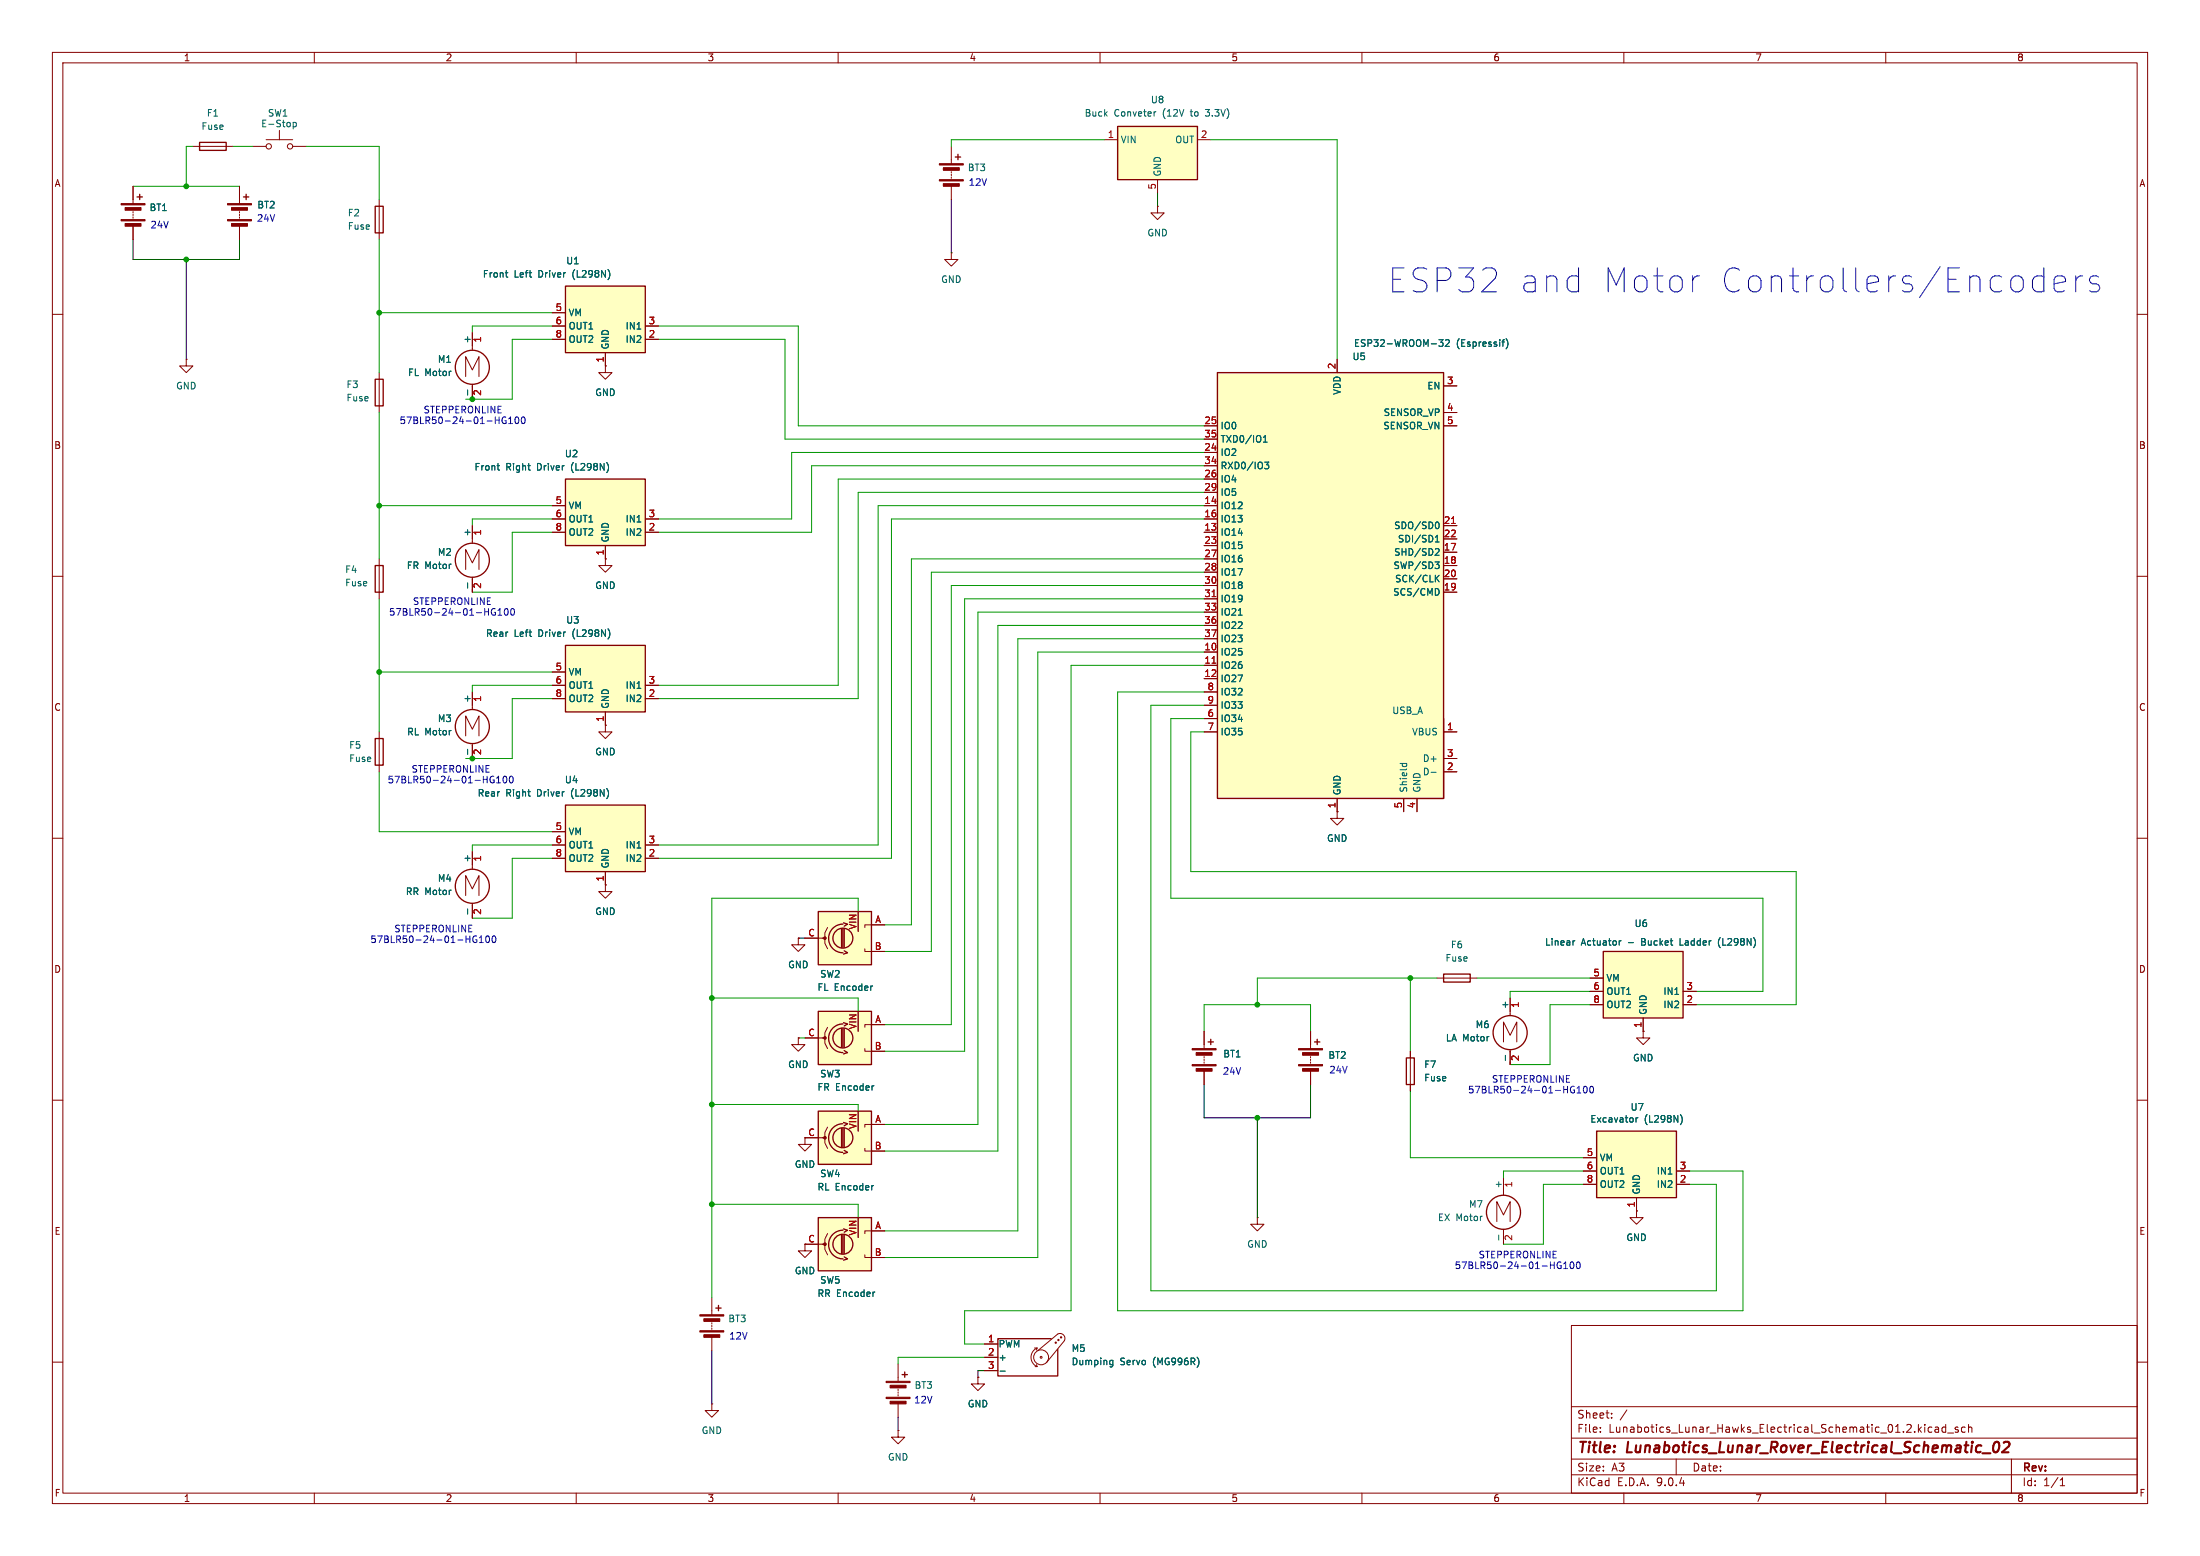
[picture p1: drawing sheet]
<svg xmlns="http://www.w3.org/2000/svg" width="420mm" height="297mm" viewBox="0 0 420 297" stroke-linecap="round" stroke-linejoin="round" font-family="sans-serif">
<g fill="none" stroke="#840000" stroke-width=".19">
<path d="M10 10h400v277h-400zM12 12h396v273h-396zM60 10v2M110 10v2M160 10v2M210 10v2M260 10v2M310 10v2M360 10v2M72.4 38.1v7.6M10 60h2M408 60h2"/>
<path d="M10 110h2M408 110h2M115.6 138.4v1.3h1.2l-1.2 1.3-1.3-1.3h1.3M115.6 138.4h.1M10 160h2M408 160h2M10 210h2M408 210h2M300 253h108v32h-108zM10 260h2M300 278.5h108M300 274.5h108"/>
<path d="M300 268.5h108M305.5 273.2v.2M305.5 272.5v.1M307.7 270.5v.2M307.7 269.8v.1M310.6 269.1l-1.3 1.9M320 278.5v3M367.4 271.9v.1M367.4 272.4v1M368.8 272.5l-.4-.1-.3 .3 .1 .6h.6M369.4 272.5h.6l.1 .9M370.1 272.7l-.5 .1a.29 .29 0 0 0-.2 .3 .29 .29 0 0 0 .2 .3l.5-.1"/>
<path d="M371.4 272.5l-.4-.1-.3 .3 .2 .6h.5M371.4 271.9v1.5M371.8 273.5h1.1M373.8 272.5l-.4-.1-.2 .2 .1 .2 .5 .2v.3h-.6M375.2 272.5l-.5-.1-.3 .3 .2 .6h.6M375.8 272.5l.2-.1 .4 .1v.9M375.8 271.9v1.5M384 278.5v6.5M408 260h2M60 285v2M110 285v2M160 285v2"/>
<path d="M210 285v2M260 285v2M300 281.5h108M310 285v2M360 285v2M393.3 283.6h.9M393.3 282.5l.4-.4v1.5"/>
</g>
<path d="M378.5 277.4h1.5M380.8 275.4a.46 .46 0 0 1 .5-.2 .46 .46 0 0 1 .3 .4 1.15 1.15 0 0 1-.7 1.6l-.2-.1a1.54 1.54 0 0 1 .1-1.7zM382.5 275.4l.3-.2h.5l.3 .2v.4l-.1 .3-1.3 1.1h1.2" fill="none" stroke="#840000" stroke-width=".4"/>
<path d="M71.6 39.4h1.6v5.1h-1.6z" fill="none" stroke="#840000" stroke-width=".25"/>
<path d="M304.8 215.9h15.2v12.7h-15.2z" fill="#ffffc2"/>
<path d="M275.6 185.9h5.1v1.6h-5.1zM304.8 215.9h15.2v12.7h-15.2zM200.7 255.5h-10.2v7.1h11.4v-5" fill="none" stroke="#840000" stroke-width=".25"/>
<g fill="none" stroke="#840000" stroke-width=".19">
<path d="M274.3 186.7h7.6M302.3 223.5h2.5M302.3 226.1h2.5M302.3 221h2.5M312.4 228.6v2.5M320 223.5h2.6M320 226.1h2.6M188 256.5h2.5M188 259.1h2.5M197.5 257.3h.5M198 257.3a1.94 1.94 0 0 0-1.2 1.8 1.94 1.94 0 0 0 1.2 1.8M198 257.3l-.1 .4"/>
<path d="M198.1 257.8l3.8-3.2a.94 .94 0 0 1 1.1 .2 .94 .94 0 0 1 .2 1.1l-3.4 4.2M188 261.6h2.5M197.6 260.9h.4M197.9 260.5l.1 .4"/>
<circle cx="198.8" cy="259.1" r=".18"/>
<circle cx="198.8" cy="259.1" r="1.42"/>
<circle cx="201.5" cy="256.3" r=".13"/>
<circle cx="202.1" cy="255.8" r=".13"/>
<circle cx="202.6" cy="255.3" r=".13"/>
</g>
<path d="M312.3 213.3v.9M312.7 213.3l-.4 .3M320.8 212.7a1.46 1.46 0 0 1 0 2M212 259.7h.4M212.4 259.6v1.1l-.1 .2h-.3M190.9 261.7h1M212 260.4h.4" fill="none" stroke="#006464" stroke-width=".19"/>
<path d="M306.1 181.6h15.2v12.7h-15.2z" fill="#ffffc2"/>
<g fill="none" stroke="#840000" stroke-width=".25">
<path d="M306.1 181.6h15.2v12.7h-15.2zM268.5 201.9h1.5v5.1h-1.5zM136.7 249.7h1M137.2 249.2v1"/>
<circle cx="90.2" cy="70.1" r="3.3"/>
</g>
<g fill="none" stroke="#840000" stroke-width=".19">
<path d="M88.9 71.9v-3.8l1.3 2.5 1.2-2.5v3.8M90.2 63.5v3.4M90.2 73.4v2.8M303.5 189.2h2.6M303.5 191.8h2.6M303.5 186.7h2.6M313.7 194.3v2.6M321.3 189.2h2.5M321.3 191.8h2.5M269.2 200.7v7.6M240 232.4v1.3h1.3l-1.3 1.2-1.2-1.2h1.2M240 232.4h.1"/>
<path d="M135.9 247.6v3.4M135.9 252.5v.2M135.9 253v.2M135.9 253.5v.2M135.9 255.3v2.5"/>
</g>
<path d="M89.3 74.4v1M300.6 179.6l-.3 .1M309.1 179.6v.8M309.5 179.6l-.4 .2M328.2 179.3l-.2 .5 .2 .7" fill="none" stroke="#006464" stroke-width=".19"/>
<g fill="#840000" stroke="#840000" stroke-width=".19">
<path d="M133.6 251h4.6v.2h-4.6z"/>
<path d="M133.6 254h4.6v.3h-4.6z"/>
<path d="M134.4 251.7h3v.5h-3z"/>
<path d="M134.4 254.8h3v.5h-3z"/>
</g>
<path d="M265.4 137.2h10.2v15.2h-10.2z" fill="#ffffc2"/>
<path d="M265.4 137.2h10.2v15.2h-10.2zM268 142.6h.6l.6 1.3h1.3M268.6 142.6h2.5M269.9 141.4h-.7l-1.2 1.2h-.7" fill="none" stroke="#840000" stroke-width=".25"/>
<g fill="#840000" stroke="#840000" stroke-width=".25">
<path d="M270 143.5h.8v.8h-.8z"/>
<path d="M271.1 142l1.3 .6-1.3 .7z"/>
<circle cx="266.7" cy="142.6" r=".63"/>
<circle cx="269.9" cy="141.4" r=".38"/>
</g>
<path d="M266.2 139.4h2.8v.6h-2.8z" fill="#840000" stroke="#840000" stroke-width=".19"/>
<path d="M265.9 138.9h3.3v1.3h-3.3zM274.8 139.6h.8v.2h-.8zM275.6 139.7h2.5M255.3 154.9v1.3h1.2l-1.2 1.3-1.3-1.3h1.3M255.3 154.9h.1M268 152.4v2.5M270.4 151.6h.2v.8h-.2zM270.5 152.4v2.5M274.8 144.7h.8v.2h-.8zM274.8 147.2h.8v.2h-.8zM275.6 144.8h2.5M275.6 147.3h2.5" fill="none" stroke="#840000" stroke-width=".19"/>
<path d="M267.3 145.7h1.2M267.8 145.7l-.1 .4M268.5 145.7v.4M273.2 147.4h1" fill="none" stroke="#006464" stroke-width=".19"/>
<path d="M232.4 71.1h43.2v81.3h-43.2z" fill="#ffffc2"/>
<g fill="none" stroke="#840000" stroke-width=".25">
<path d="M26.2 37.6h1M26.7 37.1v1M232.4 71.1h43.2v81.3h-43.2z"/>
<circle cx="287" cy="231.4" r="3.3"/>
</g>
<g fill="none" stroke="#840000" stroke-width=".19">
<path d="M25.4 35.6v3.3M25.4 40.4v.2M25.4 40.9v.2M25.4 41.4v.3M25.4 43.2v2.5M255.3 68.6v2.5M275.6 73.7h2.5M275.6 78.7h2.5M229.9 81.3h2.5M229.9 83.8h2.5M229.9 86.4h2.5M229.9 88.9h2.5"/>
<path d="M229.9 91.4h2.5M229.9 94h2.5M229.9 96.5h2.5M229.9 99.1h2.5M275.6 81.3h2.5M229.9 101.6h2.5M229.9 104.1h2.5M229.9 106.7h2.5M229.9 109.2h2.5M229.9 111.8h2.5M229.9 114.3h2.5M229.9 116.8h2.5"/>
<path d="M229.9 119.4h2.5M275.6 100.3h2.5M275.6 102.9h2.5M275.6 105.4h2.5M275.6 108h2.5M275.6 110.5h2.5M275.6 113h2.5M229.9 121.9h2.5M229.9 124.5h2.5M229.9 127h2.5M229.9 129.5h2.5M229.9 132.1h2.5"/>
<path d="M229.9 134.6h2.5M229.9 137.2h2.5M229.9 139.7h2.5M255.3 152.4v2.5M285.7 233.2v-3.8l1.3 2.5 1.3-2.5v3.8M287 224.8v3.3M287 234.6v2.9"/>
</g>
<g fill="none" stroke="#006464" stroke-width=".19">
<path d="M274.7 64.8h.8l-.4 .5 .3 .1v.6l-.2 .1-.5-.1M276 65l.4-.2 .3 .4-.8 .9h.8M286.7 65.3h.5M287.2 64.8l-.3 .2M287.5 64.7a1.46 1.46 0 0 1 0 1.9M241.2 84.4h.7M241.2 83.5l.3-.4v1.3M241.4 88.2h.8l-.4 .5 .4 .1v.6l-.2 .1-.5-.1M274.3 99.6a.68 .68 0 0 1 .5 .7 .68 .68 0 0 1-.5 .6M236.4 117.4h.7M274 107.3h.7l-.4 .4 .4 .2v.4l-.2 .2h-.4M274 103.4h.7"/>
<path d="M274 102.5l.4-.3v1.2M274.2 104.7l.4 .1 .1 .3-.7 .9h.7M274.2 110.3l.5 .8M274.5 112.4l.2 .5-.2 .6M274.7 109.8l-.7 .7M286.1 235.7v1"/>
</g>
<path d="M277.1 99.9h.7M231.4 113.9h.7M231.4 126.6h.7" fill="none" stroke="#a90000" stroke-width=".19"/>
<g fill="#840000" stroke="#840000" stroke-width=".19">
<path d="M23.1 38.9h4.6v.2h-4.6z"/>
<path d="M23.1 41.9h4.6v.3h-4.6z"/>
<path d="M23.9 39.6h3v.5h-3z"/>
<path d="M23.9 42.7h3v.5h-3z"/>
</g>
<path d="M107.9 91.4h15.3v12.7h-15.3z" fill="#ffffc2"/>
<g fill="none" stroke="#840000" stroke-width=".25">
<path d="M38.1 27.2h5.1v1.5h-5.1zM46.5 37.6h1M47 37.1v1M71.6 72.4h1.6v5.1h-1.6zM107.9 91.4h15.3v12.7h-15.3zM71.6 108h1.6v5h-1.6z"/>
<circle cx="90.2" cy="106.9" r="3.3"/>
<circle cx="90.2" cy="169.2" r="3.3"/>
<circle cx="288.3" cy="197.1" r="3.3"/>
</g>
<g fill="none" stroke="#840000" stroke-width=".19">
<path d="M36.8 27.9h7.6M45.7 35.6v3.3M48.3 27.9h2.5M50.8 26.7h5.1M53.3 24.9v1.8M55.9 27.9h2.5M45.7 40.4v.2M45.7 40.9v.2M45.7 41.4v.3M45.7 43.2v2.5M35.6 68.6v1.3h1.2l-1.2 1.2-1.3-1.2h1.3M35.6 68.6h.1"/>
<path d="M72.4 71.1v7.6M115.6 69.9v1.2h1.2l-1.2 1.3-1.3-1.3h1.3M115.6 69.9h.1M105.4 99.1h2.5M105.4 96.5h2.5M123.2 99.1h2.5M72.4 106.7v7.6M88.9 108.7v-3.8l1.3 2.5 1.2-2.5v3.8M90.2 100.3v3.4M90.2 110.2v2.8M105.4 101.6h2.5M115.6 104.1v2.6"/>
<path d="M123.2 101.6h2.5M88.9 170.9v-3.8l1.3 2.6 1.2-2.6v3.8M90.2 162.6v3.3M90.2 172.4v2.9M287 198.9v-3.8l1.3 2.5 1.3-2.5v3.8M288.3 190.5v3.4M313.7 196.9v1.2h1.3l-1.3 1.3-1.3-1.3h1.3M313.7 196.9h.1M288.3 200.4v2.8M312.4 231.1v1.3h1.3l-1.3 1.3-1.3-1.3h1.3M312.4 231.1h.1"/>
<circle cx="51.3" cy="27.9" r=".51"/>
<circle cx="55.4" cy="27.9" r=".51"/>
</g>
<path d="M56 23.4v1.2M56 23.4h.3l.3 .2-.1 .5h-.5M94.9 88.9h.5M95.1 89.7h.3M89.3 111.3v.9M89.3 173.5v1M287.4 201.4v1" fill="none" stroke="#006464" stroke-width=".19"/>
<g fill="#840000" stroke="#840000" stroke-width=".19">
<path d="M43.4 38.9h4.6v.2h-4.6z"/>
<path d="M43.4 41.9h4.6v.3h-4.6z"/>
<path d="M44.2 39.6h3v.5h-3z"/>
<path d="M44.2 42.7h3v.5h-3z"/>
</g>
<path d="M107.9 123.2h15.3v12.7h-15.3z" fill="#ffffc2"/>
<g fill="none" stroke="#840000" stroke-width=".25">
<path d="M107.9 123.2h15.3v12.7h-15.3zM71.6 141h1.6v5.1h-1.6zM230.6 198.9h1M231.1 198.4v1"/>
<circle cx="90.2" cy="138.7" r="3.3"/>
</g>
<g fill="none" stroke="#840000" stroke-width=".19">
<path d="M115.6 106.7v1.3h1.2l-1.2 1.2-1.3-1.2h1.3M115.6 106.7h.1M72.4 139.7v7.6M90.2 132.1v3.3M105.4 130.8h2.5M105.4 133.4h2.5M105.4 128.3h2.5M115.6 135.9v2.5M123.2 130.8h2.5M123.2 133.4h2.5M88.9 140.5v-3.8l1.3 2.5 1.2-2.5v3.8M90.2 141.9v2.9"/>
<path d="M229.9 196.9v3.3M229.9 201.7v.2M229.9 202.2v.2M229.9 202.7v.2M229.9 204.5v2.5"/>
</g>
<path d="M89.3 143v1" fill="none" stroke="#006464" stroke-width=".19"/>
<g fill="#840000" stroke="#840000" stroke-width=".19">
<path d="M227.6 200.2h4.6v.2h-4.6z"/>
<path d="M227.6 203.2h4.6v.3h-4.6z"/>
<path d="M228.3 200.9h3.1v.5h-3.1z"/>
<path d="M228.3 204h3.1v.5h-3.1z"/>
</g>
<path d="M107.9 54.6h15.3v12.7h-15.3z" fill="#ffffc2"/>
<path d="M107.9 54.6h15.3v12.7h-15.3zM251 198.9h1M251.5 198.4v1" fill="none" stroke="#840000" stroke-width=".25"/>
<g fill="none" stroke="#840000" stroke-width=".19">
<path d="M105.4 59.7h2.5M105.4 62.2h2.5M105.4 64.8h2.5M115.6 67.3v2.6M123.2 62.2h2.5M123.2 64.8h2.5M115.6 168.9v1.3h1.2l-1.2 1.3-1.3-1.3h1.3M115.6 168.9h.1M250.2 196.9v3.3M250.2 201.7v.2M250.2 202.2v.2M250.2 202.7v.2"/>
<path d="M250.2 204.5v2.5"/>
</g>
<path d="M96.5 52.1h.5M96.7 52.8l.3 .1" fill="none" stroke="#006464" stroke-width=".19"/>
<g fill="#840000" stroke="#840000" stroke-width=".19">
<path d="M247.9 200.2h4.6v.2h-4.6z"/>
<path d="M247.9 203.2h4.6v.3h-4.6z"/>
<path d="M248.7 200.9h3v.5h-3z"/>
<path d="M248.7 204h3v.5h-3z"/>
</g>
<path d="M107.9 153.7h15.3v12.7h-15.3z" fill="#ffffc2"/>
<path d="M107.9 153.7h15.3v12.7h-15.3z" fill="none" stroke="#840000" stroke-width=".25"/>
<path d="M105.4 158.8h2.5M105.4 161.3h2.5M105.4 163.8h2.5M115.6 166.4v2.5M123.2 161.3h2.5M123.2 163.8h2.5" fill="none" stroke="#840000" stroke-width=".19"/>
<path d="M213.4 24.1h15.2v10.2h-15.2z" fill="#ffffc2"/>
<path d="M182.4 30h1M182.9 29.5v1M213.4 24.1h15.2v10.2h-15.2z" fill="none" stroke="#840000" stroke-width=".25"/>
<path d="M181.6 27.9v3.3M181.6 32.8v.2M181.6 33.3v.2M181.6 33.8v.2M181.6 35.6v2.5M210.8 26.7h2.6M221 39.4v1.2h1.2l-1.2 1.3-1.3-1.3h1.3M221 39.4h.1M221 34.3v2.5M228.6 26.7h2.5M181.6 48.3v1.2h1.3l-1.3 1.3-1.3-1.3h1.3M181.6 48.3h.1" fill="none" stroke="#840000" stroke-width=".19"/>
<path d="M220.7 21.3l-.3 .1" fill="none" stroke="#006464" stroke-width=".19"/>
<g fill="#840000" stroke="#840000" stroke-width=".19">
<path d="M179.3 31.2h4.6v.3h-4.6z"/>
<path d="M179.3 34.3h4.6v.2h-4.6z"/>
<path d="M180.1 32h3v.5h-3z"/>
<path d="M180.1 35.1h3v.5h-3z"/>
</g>
<path d="M156.2 193h10.2v10.2h-10.2z" fill="#ffffc2"/>
<g fill="none" stroke="#840000" stroke-width=".25">
<path d="M156.2 193h10.2v10.2h-10.2zM160.7 196.3v3.6M160.9 195.4a2.73 2.73 0 0 0-2.7 2.8 2.73 2.73 0 0 0 2.7 2.7M160.9 196.3v3.6M161 195.2l.8 .3-.6 .3M161.2 196.3v3.6M161.2 200.5l.6 .4-.8 .3"/>
<circle cx="160.9" cy="198.1" r="1.9"/>
</g>
<path d="M152.4 198.1v1.3h1.3l-1.3 1.3-1.3-1.3h1.3M152.4 198.1h.1M153.7 198.1h3.8v1l.5 1.1M158 196.1l-.5 1v1h-.5M163.8 193v3.9M168.9 195.6h-3.8v.5M165.1 200.2v.5h3.8" fill="none" stroke="#840000" stroke-width=".19"/>
<circle cx="157.5" cy="198.1" r=".25" fill="#840000" stroke="#840000" stroke-width=".19"/>
<path d="M166.8 207.3h-.2" fill="none" stroke="#006464" stroke-width=".19"/>
<path d="M156.2 232.4h10.2v10.2h-10.2z" fill="#ffffc2"/>
<g fill="none" stroke="#840000" stroke-width=".25">
<path d="M156.2 232.4h10.2v10.2h-10.2zM160.7 235.7v3.6M160.9 234.8a2.73 2.73 0 0 0-2.7 2.7 2.73 2.73 0 0 0 2.7 2.8M160.9 235.7v3.6M161 234.6l.8 .2-.6 .4M161.2 239.9l.6 .4-.8 .2M161.2 235.7v3.6"/>
<circle cx="160.9" cy="237.5" r="1.9"/>
</g>
<path d="M153.7 237.5h3.8v1l.5 1M158 235.5l-.5 1v1h-.5M163.8 232.4v3.8M165.1 239.5v.5h3.8M168.9 234.9h-3.8v.6" fill="none" stroke="#840000" stroke-width=".19"/>
<circle cx="157.5" cy="237.5" r=".25" fill="#840000" stroke="#840000" stroke-width=".19"/>
<path d="M167 246.6l-.2 .1" fill="none" stroke="#006464" stroke-width=".19"/>
<path d="M156.2 174h10.2v10.2h-10.2z" fill="#ffffc2"/>
<g fill="none" stroke="#840000" stroke-width=".25">
<path d="M156.2 174h10.2v10.2h-10.2zM160.7 177.3v3.5M160.9 176.4a2.73 2.73 0 0 0-2.7 2.7 2.73 2.73 0 0 0 2.7 2.8M160.9 177.3v3.5M161 176.1l.8 .3-.6 .4M161.2 177.3v3.5M161.2 181.5l.6 .4-.8 .2"/>
<circle cx="160.9" cy="179.1" r="1.9"/>
</g>
<path d="M152.4 179.1v1.2h1.3l-1.3 1.3-1.3-1.3h1.3M152.4 179.1h.1M153.7 179.1h3.8v1l.5 1M158 177l-.5 1.1v1h-.5M163.8 174v3.8M168.9 176.5h-3.8v.5M165.1 181.1v.5h3.8" fill="none" stroke="#840000" stroke-width=".19"/>
<circle cx="157.5" cy="179.1" r=".25" fill="#840000" stroke="#840000" stroke-width=".19"/>
<path d="M166.6 188.2l-.3 .1" fill="none" stroke="#006464" stroke-width=".19"/>
<path d="M156.2 212.1h10.2v10.1h-10.2z" fill="#ffffc2"/>
<g fill="none" stroke="#840000" stroke-width=".25">
<path d="M156.2 212.1h10.2v10.1h-10.2zM160.7 215.4v3.5M160.9 214.5a2.73 2.73 0 0 0-2.7 2.7 2.73 2.73 0 0 0 2.7 2.8M160.9 215.4v3.5M161 214.2l.8 .3-.6 .4M161.2 219.6l.6 .4-.8 .2M161.2 215.4v3.5M172.2 262.4h1M172.7 261.9v1"/>
<circle cx="160.9" cy="217.2" r="1.9"/>
</g>
<g fill="none" stroke="#840000" stroke-width=".19">
<path d="M25.4 35.6v2.5M45.7 35.6v2.5M25.4 43.2v2.5M45.7 43.2v2.5M105.4 59.7h2.5M90.2 63.5v2.5M90.2 73.7v2.5M105.4 62.2h2.5M105.4 64.8h2.5M115.6 69.9h.1M115.6 67.3v2.6M123.2 62.2h2.5"/>
<path d="M123.2 64.8h2.5M255.3 68.6v2.5M275.6 73.7h2.5M275.6 78.7h2.5M105.4 96.5h2.5M105.4 99.1h2.5M123.2 99.1h2.5M229.9 81.3h2.5M229.9 83.8h2.5M229.9 86.4h2.5M229.9 88.9h2.5M229.9 91.4h2.5"/>
<path d="M229.9 94h2.5M229.9 96.5h2.5M229.9 99.1h2.5M275.6 81.3h2.5M90.2 100.3v2.6M90.2 110.5v2.5M105.4 101.6h2.5M115.6 106.7h.1M115.6 104.1v2.6M123.2 101.6h2.5M229.9 101.6h2.5M229.9 104.1h2.5"/>
<path d="M229.9 106.7h2.5M229.9 109.2h2.5M229.9 111.8h2.5M229.9 114.3h2.5M229.9 116.8h2.5M229.9 119.4h2.5M275.6 100.3h2.5M275.6 102.9h2.5M275.6 105.4h2.5M275.6 108h2.5M275.6 110.5h2.5M275.6 113h2.5"/>
<path d="M90.2 132.1v2.5M105.4 130.8h2.5M105.4 133.4h2.5M105.4 128.3h2.5M115.6 138.4h.1M115.6 135.9v2.5M123.2 130.8h2.5M123.2 133.4h2.5M229.9 139.7h2.5M229.9 121.9h2.5M229.9 124.5h2.5M229.9 127h2.5"/>
<path d="M229.9 129.5h2.5M229.9 132.1h2.5M229.9 134.6h2.5M229.9 137.2h2.5M275.6 139.7h2.5M90.2 142.2v2.6M105.4 158.8h2.5M255.3 154.9h.1M255.3 152.4v2.5M268 152.4v2.5M270.5 152.4v2.5M275.6 144.8h2.5"/>
<path d="M275.6 147.3h2.5M90.2 162.6v2.5M90.2 172.7v2.6M105.4 161.3h2.5M105.4 163.8h2.5M115.6 168.9h.1M115.6 166.4v2.5M123.2 161.3h2.5M123.2 163.8h2.5M152.4 179.1h.1M153.7 179.1h2.5M163.8 174v3.8"/>
<path d="M166.4 176.5h2.5M152.4 198.1h.1M153.7 198.1h2.5M163.8 193v3.9M166.4 195.6h2.5M166.4 181.6h2.5M229.9 196.9v2.5M250.2 196.9v2.5M288.3 190.5v2.5M303.5 189.2h2.6M303.5 191.8h2.6M303.5 186.7h2.6"/>
<path d="M313.7 196.9h.1M313.7 194.3v2.6M321.3 189.2h2.5M321.3 191.8h2.5M153.7 218.4h-1.3l1.3 1.3 1.2-1.3h-1.2v-1.2h3.8v1l.5 1M158 215.1l-.5 1.1v1h-.5M163.8 212.1v3.8M165.1 219.2v.5h3.8M166.4 200.7h2.5M168.9 214.6h-3.8v.5M229.9 204.5v2.5M250.2 204.5v2.5"/>
<path d="M269.2 200.7v1.2M269.2 207v1.3M288.3 200.7v2.5M156.2 237.5h-2.5v1.3h1.2l-1.2 1.2-1.3-1.2h1.3M163.8 232.4v3.8M166.4 234.9h2.5M302.3 223.5h2.5M302.3 226.1h2.5M302.3 221h2.5M312.4 231.1h.1M312.4 228.6v2.5M320 223.5h2.6"/>
<path d="M320 226.1h2.6M166.4 240h2.5M188 256.5h2.5M188 259.1h2.5M135.9 268v1.2h1.3l-1.3 1.3-1.3-1.3h1.3M135.9 268h.1M171.4 273v1.3h1.3l-1.3 1.3-1.2-1.3h1.2M171.4 273h.1M171.4 260.3v3.4M171.4 265.2v.2M171.4 265.7v.2M171.4 266.2v.2"/>
<path d="M171.4 268v2.5M186.7 262.9v1.3h1.3l-1.3 1.2-1.3-1.2h1.3M186.7 262.9h.1M188 261.6h2.5"/>
</g>
<g fill="#840000" stroke="#840000" stroke-width=".19">
<path d="M169.2 263.7h4.5v.2h-4.5z"/>
<path d="M169.2 266.7h4.5v.3h-4.5z"/>
<path d="M169.9 264.4h3.1v.5h-3.1z"/>
<path d="M169.9 267.5h3.1v.5h-3.1z"/>
<circle cx="157.5" cy="217.2" r=".25"/>
</g>
<g fill="none" stroke="#006464" stroke-width=".19">
<path d="M96.5 52.1h.5M96.7 52.8l.3 .1M89.3 74.4v1M274.7 64.8h.8l-.4 .5 .3 .1v.6l-.2 .1-.5-.1M276 65l.4-.2 .3 .4-.8 .9h.8M286.7 65.3h.5M287.2 64.8l-.3 .2M287.5 64.7a1.46 1.46 0 0 1 0 1.9M94.9 88.9h.5M95.1 89.7h.3M241.2 84.4h.7M241.2 83.5l.3-.4v1.3"/>
<path d="M241.4 88.2h.8l-.4 .5 .4 .1v.6l-.2 .1-.5-.1M274.3 99.6a.68 .68 0 0 1 .5 .7 .68 .68 0 0 1-.5 .6M89.3 111.3v.9M236.4 117.4h.7M274 107.3h.7l-.4 .4 .4 .2v.4l-.2 .2h-.4M274 103.4h.7M274 102.5l.4-.3v1.2M274.2 104.7l.4 .1 .1 .3-.7 .9h.7M274.2 110.3l.5 .8M274.5 112.4l.2 .5-.2 .6M274.7 109.8l-.7 .7M89.3 143v1"/>
<path d="M267.3 145.7h1.2M267.8 145.7l-.1 .4M268.5 145.7v.4M273.2 147.4h1M89.3 173.5v1M300.6 179.6l-.3 .1M309.1 179.6v.8M309.5 179.6l-.4 .2M328.2 179.3l-.2 .5 .2 .7M166.6 188.2l-.3 .1M166.8 207.3h-.2M287.4 201.4v1"/>
<path d="M312.3 213.3v.9M312.7 213.3l-.4 .3M320.8 212.7a1.46 1.46 0 0 1 0 2M166.8 226.3l-.3 .1M167 246.6l-.2 .1M212 259.7h.4M212.4 259.6v1.1l-.1 .2h-.3M190.9 261.7h1M212 260.4h.4"/>
</g>
<g fill="none" stroke="#009600" stroke-width=".19">
<path d="M25.4 35.6h20.3M36.8 27.9h-1.2v7.7M44.4 27.9h3.9M58.4 27.9h14v10.2M210.8 26.7h-29.2v1.2M231.1 26.7h24.2v41.9M72.4 45.7v25.4M72.4 59.7h33M72.4 78.7v28M105.4 62.2h-15.2v1.3M105.4 64.8h-7.6v11.4h-8.9M125.7 64.8h24.2v19h80"/>
<path d="M125.7 62.2h26.7v19.1h77.5M72.4 96.5h33M105.4 99.1h-15.2v1.2M229.9 96.5h-62.3v64.8h-41.9M229.9 99.1h-59.7v64.7h-44.5M229.9 86.4h-78.8v12.7h-25.4M229.9 88.9h-75v12.7h-29.2M229.9 91.4h-69.9v39.4h-34.3M229.9 94h-66.1v39.4h-38.1M72.4 114.3v25.4M105.4 101.6h-7.6v11.4h-7.6M229.9 114.3h-45.8v86.4h-15.2"/>
<path d="M229.9 116.8h-43.2v97.8h-17.8M229.9 119.4h-39.4v100.3h-21.6M229.9 111.8h-48.3v83.8h-12.7M229.9 109.2h-52.1v72.4h-8.9M229.9 106.7h-55.9v69.8h-5.1M72.4 128.3h33M105.4 130.8h-15.2v1.3M105.4 133.4h-7.6v11.4h-8.9M229.9 137.2h-6.4v34.3h113v17.7h-12.7M229.9 124.5h-31.8v115.5h-29.2M229.9 121.9h-35.6v113h-25.4M229.9 134.6h-10.2v111.8h108v-20.3h-5.1"/>
<path d="M229.9 127h-25.4v123.2h-20.4v6.3h3.9M229.9 132.1h-16.5v118.1h119.3v-26.7h-10.1M229.9 139.7h-2.6v26.7h115.6v25.4h-19.1M72.4 147.3v11.5h33M105.4 161.3h-15.2v1.3M105.4 163.8h-7.6v11.5h-7.6M163.8 174v-2.5h-27.9v76.1M135.9 190.5h27.9v2.5M152.4 198.1h1.3M229.9 196.9v-5.1h20.3v5.1M269.2 186.7v14M274.3 186.7h-34.3v5.1"/>
<path d="M281.9 186.7h21.6M303.5 191.8h-7.6v11.4h-7.6M303.5 189.2h-15.2v1.3M135.9 210.8h27.9v1.3M269.2 208.3v12.7h33.1M135.9 229.9h27.9v2.5M302.3 223.5h-15.3v1.3M302.3 226.1h-7.7v11.4h-7.6M188 259.1h-16.6v1.2"/>
</g>
<path d="M181.6 38.1v10.2M221 36.8v2.6M25.4 45.7v3.8h20.3v-3.8M35.6 49.5v19.1M152.4 179.1h1.3M229.9 207v6.4h20.3v-6.4M240 213.4v19M135.9 257.8v10.2M171.4 270.5v2.5M188 261.6h-1.3v1.3" fill="none" stroke="#000" stroke-width=".19"/>
<g fill="none" stroke="#0000c2" stroke-width=".19">
<path d="M324.4 52.7h-.4l-.4 .2M388.4 52.9l.5-.2h.8l.5 .2M388.4 55.5l.5 .2h.8l.5-.2M390.2 51.1v4.6M392.1 54.2l2.2-.5v-.4l-.2-.4-.4-.2h-.9l-.4 .2-.3 .4v1.8l.3 .4 .4 .2h.9l.4-.2M396.3 52.7v3M397.6 52.7a1.17 1.17 0 0 0-1.3 .8M400.6 52.9l-.4-.2h-.7l-.4 .2-.2 .4 .2 .7 1.5 .4 .2 .4-.2 .7-.4 .2h-.9l-.4-.2M96.6 79.6a.59 .59 0 0 0-.8 .6 .59 .59 0 0 0 .8 .6v-.5h-.2M97.1 79.9l.4-.3v1.3M98.5 79.6h.1a.68 .68 0 0 1 .5 .6 .68 .68 0 0 1-.5 .7 .84 .84 0 0 1-.1-1.3zM99.6 79.7l.2-.1a.68 .68 0 0 1 .5 .6 .68 .68 0 0 1-.5 .7l-.3-.5z"/>
<path d="M97.1 80.9h.7M94.5 116.2a.59 .59 0 0 0-.7 .6 .59 .59 0 0 0 .7 .6l.1-.5h-.3M95.1 117.4h.7M95.1 116.5l.3-.3v1.2M96.5 116.2h.1a.68 .68 0 0 1 .4 .6 .68 .68 0 0 1-.4 .6 .84 .84 0 0 1-.1-1.2zM97.6 116.3l.2-.1a.68 .68 0 0 1 .4 .6 .68 .68 0 0 1-.4 .6l-.3-.5zM94.3 148.2a.59 .59 0 0 0-.8 .6 .59 .59 0 0 0 .8 .6v-.5h-.2M94.8 149.4h.7M94.8 148.5l.4-.3v1.2M96.2 148.2h.1a.68 .68 0 0 1 .5 .6 .68 .68 0 0 1-.5 .6 .84 .84 0 0 1-.1-1.2zM97.4 148.3l.1-.1a.68 .68 0 0 1 .5 .6 .68 .68 0 0 1-.5 .6l-.3-.5zM91 178.7a.59 .59 0 0 0-.8 .6 .59 .59 0 0 0 .8 .6v-.5h-.2"/>
<path d="M91.5 179.9h.7M91.5 179l.4-.4v1.3M92.9 178.7l.1-.1a.68 .68 0 0 1 .5 .7 .68 .68 0 0 1-.5 .6 .84 .84 0 0 1-.1-1.2zM94.1 178.8l.1-.2a.68 .68 0 0 1 .5 .7 .68 .68 0 0 1-.5 .6l-.3-.5zM300.5 207.4a.59 .59 0 0 0-.7 .6 .59 .59 0 0 0 .7 .6l.1-.5h-.3M301.1 208.6h.7M301.1 207.7l.3-.4v1.3M302.4 207.5l.2-.2a.68 .68 0 0 1 .4 .7 .68 .68 0 0 1-.4 .6l-.3-.5zM303.7 207.4l.1-.1a.68 .68 0 0 1 .4 .7 .68 .68 0 0 1-.4 .6 .84 .84 0 0 1-.1-1.2zM298 240.9a.59 .59 0 0 0-.8 .6 .59 .59 0 0 0 .8 .6v-.5h-.2M298.5 242.1h.7M298.5 241.2l.4-.3v1.2"/>
<path d="M299.9 241l.1-.1a.68 .68 0 0 1 .5 .6 .68 .68 0 0 1-.5 .6l-.3-.4zM301.1 240.9h.1a.68 .68 0 0 1 .5 .6 .68 .68 0 0 1-.5 .6 .84 .84 0 0 1-.1-1.2z"/>
</g>
<path d="M277.1 99.9h.7M231.4 113.9h.7M231.4 126.6h.7" fill="none" stroke="#a90000" stroke-width=".19"/>
<g fill="#009600" stroke="#009600" stroke-width=".19">
<circle cx="240" cy="213.4" r=".46"/>
<circle cx="240" cy="191.8" r=".46"/>
<circle cx="269.2" cy="186.7" r=".46"/>
<circle cx="90.2" cy="144.8" r=".46"/>
<circle cx="72.4" cy="96.5" r=".46"/>
<circle cx="72.4" cy="128.3" r=".46"/>
<circle cx="35.6" cy="35.6" r=".46"/>
<circle cx="72.4" cy="59.7" r=".46"/>
<circle cx="35.6" cy="49.5" r=".46"/>
<circle cx="90.2" cy="76.2" r=".46"/>
<circle cx="135.9" cy="210.8" r=".46"/>
<circle cx="135.9" cy="190.5" r=".46"/>
<circle cx="135.9" cy="229.9" r=".46"/>
</g>
<g font-size="6.4" fill="#0000c2">
<text x="265" y="56.1">ESP32</text>
<text x="289.8" y="56.1">and</text>
<text x="305.2" y="56.1">Motor</text>
<text x="327.2" y="56.1">Controllers/Encoders</text>
</g>
<g font-size="2.8" fill="#840000">
<text x="301" y="277.9">Title:</text>
<text x="310.6" y="277.9">Lunabotics_Lunar_Rover_Electrical_Schematic_02</text>
</g>
<g font-size="2.1" fill="#840000">
<text x="301" y="273.7">File:</text>
<text x="301" y="271">Sheet:</text>
<text x="307.1" y="273.7">Lunabotics_Lunar_Hawks_Electrical_Schematic_01.2.kicad_sch</text>
<text x="301" y="281.1">Size:</text>
<text x="307.6" y="281.1">A3</text>
<text x="323" y="281.1">Date:</text>
<text x="386" y="281.3">Rev:</text>
<text x="301" y="283.9">KiCad</text>
<text x="308.7" y="283.9">E.D.A.</text>
<text x="316.3" y="283.9">9.0.4</text>
<text x="386" y="283.9">Id:</text>
<text x="390.1" y="283.9">1/1</text>
</g>
<g font-size="1.8" fill="#840000">
<text x="35" y="11.9">1</text>
<text x="85" y="11.9">2</text>
<text x="135" y="11.9">3</text>
<text x="185" y="11.9">4</text>
<text x="235" y="11.9">5</text>
<text x="285" y="11.9">6</text>
<text x="335" y="11.9">7</text>
<text x="385" y="11.9">8</text>
<text x="10.3" y="35.9">A</text>
<text x="408.3" y="35.9">A</text>
<text x="10.3" y="85.9">B</text>
<text x="408.2" y="85.9">B</text>
<text x="10.3" y="135.9">C</text>
<text x="408.2" y="135.9">C</text>
<text x="10.3" y="185.9">D</text>
<text x="408.2" y="185.9">D</text>
<text x="154.2" y="216.9">C</text>
<text x="10.3" y="235.9">E</text>
<text x="154.2" y="237.2">C</text>
<text x="408.3" y="235.9">E</text>
<text x="10.3" y="285.9">F</text>
<text x="35" y="286.9">1</text>
<text x="85" y="286.9">2</text>
<text x="135" y="286.9">3</text>
<text x="185" y="286.9">4</text>
<text x="235" y="286.9">5</text>
<text x="285" y="286.9">6</text>
<text x="335" y="286.9">7</text>
<text x="385" y="286.9">8</text>
<text x="408.3" y="285.9">F</text>
</g>
<g font-size="1.8" fill="#006464">
<text x="39.4" y="22.5">F1</text>
<text x="51" y="22.5">SW1</text>
<text x="207" y="22.5">Buck</text>
<text x="212.7" y="22.5">Conveter</text>
<text x="219.6" y="19.9">U8</text>
<text x="222.1" y="22.5">(12V</text>
<text x="227.6" y="22.5">to</text>
<text x="230.6" y="22.5">3.3V)</text>
<text x="38.4" y="25">Fuse</text>
<text x="49.8" y="24.5">E-Stop</text>
<text x="213.9" y="27.5">VIN</text>
<text x="224.3" y="27.5">OUT</text>
<text x="184.7" y="32.9">BT3</text>
<text x="221.8" y="33.8" transform="rotate(-90 221.8 33.8)">GND</text>
<text x="28.5" y="40.5">BT1</text>
<text x="49" y="40">BT2</text>
<text x="66.3" y="41.5">F2</text>
<text x="66.3" y="44">Fuse</text>
<text x="218.9" y="45.3">GND</text>
<text x="92.1" y="53.2">Front</text>
<text x="98.1" y="53.2">Left</text>
<text x="102.9" y="53.2">Driver</text>
<text x="108" y="50.6">U1</text>
<text x="109.6" y="53.2">(L298N)</text>
<text x="179.6" y="54.2">GND</text>
<text x="89.9" y="65.7" transform="rotate(-90 89.9 65.7)">+</text>
<text x="108.5" y="60.6">VM</text>
<text x="108.5" y="63.1">OUT1</text>
<text x="108.5" y="65.6">OUT2</text>
<text x="119.3" y="63.1">IN1</text>
<text x="119.3" y="65.6">IN2</text>
<text x="77.8" y="72">FL Motor</text>
<text x="83.5" y="69.4">M1</text>
<text x="116.4" y="66.8" transform="rotate(-90 116.4 66.8)">GND</text>
<text x="258.1" y="68.9">U5</text>
<text x="258.4" y="66.4">ESP32-WROOM-32</text>
<text x="278" y="66.4">(Espressif)</text>
<text x="33.5" y="74.5">GND</text>
<text x="66" y="74.3">F3</text>
<text x="66" y="76.8">Fuse</text>
<text x="113.5" y="75.8">GND</text>
<text x="256.1" y="75.5" transform="rotate(-90 256.1 75.5)">VDD</text>
<text x="272.4" y="74.5">EN</text>
<text x="232.9" y="82.1">IO0</text>
<text x="264" y="82.1">SENSOR_VN</text>
<text x="264.1" y="79.6">SENSOR_VP</text>
<text x="107.7" y="87.5">U2</text>
<text x="232.9" y="84.7">TXD0/IO1</text>
<text x="232.9" y="87.2">IO2</text>
<text x="232.9" y="89.8">RXD0/IO3</text>
<text x="90.5" y="90">Front</text>
<text x="96.6" y="90">Right</text>
<text x="102.6" y="90">Driver</text>
<text x="109.3" y="90">(L298N)</text>
<text x="232.9" y="92.3">IO4</text>
<text x="232.9" y="94.8">IO5</text>
<text x="108.5" y="97.4">VM</text>
<text x="108.5" y="99.9">OUT1</text>
<text x="119.3" y="99.9">IN1</text>
<text x="232.9" y="97.4">IO12</text>
<text x="232.9" y="99.9">IO13</text>
<text x="266" y="101.2">SDO/SD0</text>
<text x="83.5" y="106.3">M2</text>
<text x="89.9" y="102.5" transform="rotate(-90 89.9 102.5)">+</text>
<text x="108.5" y="102.5">OUT2</text>
<text x="116.4" y="103.6" transform="rotate(-90 116.4 103.6)">GND</text>
<text x="119.3" y="102.5">IN2</text>
<text x="232.9" y="102.5">IO14</text>
<text x="232.9" y="105">IO15</text>
<text x="232.9" y="107.5">IO16</text>
<text x="266" y="106.3">SHD/SD2</text>
<text x="266.8" y="103.7">SDI/SD1</text>
<text x="65.8" y="109.6">F4</text>
<text x="65.8" y="112.1">Fuse</text>
<text x="77.6" y="108.8">FR Motor</text>
<text x="113.5" y="112.6">GND</text>
<text x="232.9" y="110.1">IO17</text>
<text x="232.9" y="112.6">IO18</text>
<text x="265.9" y="113.9">SCS/CMD</text>
<text x="265.9" y="108.8">SWP/SD3</text>
<text x="266.2" y="111.4">SCK/CLK</text>
<text x="108" y="119.2">U3</text>
<text x="232.9" y="115.2">IO19</text>
<text x="232.9" y="117.7">IO21</text>
<text x="92.7" y="121.8">Rear</text>
<text x="98.1" y="121.8">Left</text>
<text x="102.9" y="121.8">Driver</text>
<text x="109.6" y="121.8">(L298N)</text>
<text x="232.9" y="120.2">IO22</text>
<text x="232.9" y="122.8">IO23</text>
<text x="232.9" y="125.3">IO25</text>
<text x="108.5" y="129.1">VM</text>
<text x="108.5" y="131.7">OUT1</text>
<text x="119.3" y="131.7">IN1</text>
<text x="232.9" y="127.9">IO26</text>
<text x="232.9" y="130.4">IO27</text>
<text x="89.9" y="134.2" transform="rotate(-90 89.9 134.2)">+</text>
<text x="108.5" y="134.2">OUT2</text>
<text x="116.4" y="135.4" transform="rotate(-90 116.4 135.4)">GND</text>
<text x="119.3" y="134.2">IN2</text>
<text x="232.9" y="132.9">IO32</text>
<text x="232.9" y="135.5">IO33</text>
<text x="265.7" y="136.5">USB_A</text>
<text x="66.6" y="143.1">F5</text>
<text x="77.6" y="140.6">RL Motor</text>
<text x="83.5" y="138">M3</text>
<text x="232.9" y="138">IO34</text>
<text x="232.9" y="140.6">IO35</text>
<text x="269.5" y="140.6">VBUS</text>
<text x="66.6" y="145.6">Fuse</text>
<text x="107.7" y="149.7">U4</text>
<text x="113.5" y="144.4">GND</text>
<text x="271.5" y="145.6">D+</text>
<text x="271.5" y="148.2">D-</text>
<text x="91.1" y="152.2">Rear</text>
<text x="96.6" y="152.2">Right</text>
<text x="102.6" y="152.2">Driver</text>
<text x="109.3" y="152.2">(L298N)</text>
<text x="256.1" y="151.9" transform="rotate(-90 256.1 151.9)">GND</text>
<text x="268.8" y="151.4" transform="rotate(-90 268.8 151.4)">Shield</text>
<text x="271.4" y="151.4" transform="rotate(-90 271.4 151.4)">GND</text>
<text x="108.5" y="159.6">VM</text>
<text x="253.2" y="160.9">GND</text>
<text x="89.9" y="164.7" transform="rotate(-90 89.9 164.7)">+</text>
<text x="108.5" y="162.2">OUT1</text>
<text x="108.5" y="164.7">OUT2</text>
<text x="116.4" y="165.9" transform="rotate(-90 116.4 165.9)">GND</text>
<text x="119.3" y="162.2">IN1</text>
<text x="119.3" y="164.7">IN2</text>
<text x="77.4" y="171">RR Motor</text>
<text x="83.5" y="168.5">M4</text>
<text x="113.5" y="174.9">GND</text>
<text x="312" y="177.1">U6</text>
<text x="150.4" y="185">GND</text>
<text x="275.9" y="183.7">Fuse</text>
<text x="276.9" y="181.2">F6</text>
<text x="294.9" y="180.7">Linear</text>
<text x="301.8" y="180.7">Actuator</text>
<text x="310.9" y="180.7">-</text>
<text x="313.6" y="180.7">Bucket</text>
<text x="321.1" y="180.7">Ladder</text>
<text x="328.7" y="180.7">(L298N)</text>
<text x="156" y="189.3">FL Encoder</text>
<text x="156.5" y="186.8">SW2</text>
<text x="306.6" y="187.6">VM</text>
<text x="306.6" y="190.1">OUT1</text>
<text x="317.5" y="190.1">IN1</text>
<text x="281.6" y="196.4">M6</text>
<text x="288" y="192.7" transform="rotate(-90 288 192.7)">+</text>
<text x="306.6" y="192.6">OUT2</text>
<text x="314.6" y="193.8" transform="rotate(-90 314.6 193.8)">GND</text>
<text x="317.5" y="192.6">IN2</text>
<text x="233.4" y="202">BT1</text>
<text x="253.5" y="202.3">BT2</text>
<text x="275.9" y="199">LA Motor</text>
<text x="311.7" y="202.8">GND</text>
<text x="150.4" y="204.1">GND</text>
<text x="156" y="208.4">FR Encoder</text>
<text x="156.5" y="205.8">SW3</text>
<text x="271.8" y="204.1">F7</text>
<text x="271.8" y="206.6">Fuse</text>
<text x="303.5" y="214.5">Excavator</text>
<text x="311.2" y="212.2">U7</text>
<text x="313.9" y="214.5">(L298N)</text>
<text x="305.3" y="221.8">VM</text>
<text x="151.6" y="223.1">GND</text>
<text x="156" y="227.4">RL Encoder</text>
<text x="156.5" y="224.9">SW4</text>
<text x="286.8" y="226.9" transform="rotate(-90 286.8 226.9)">+</text>
<text x="305.3" y="224.4">OUT1</text>
<text x="305.3" y="226.9">OUT2</text>
<text x="316.2" y="224.4">IN1</text>
<text x="316.2" y="226.9">IN2</text>
<text x="274.4" y="233.3">EX Motor</text>
<text x="280.3" y="230.7">M7</text>
<text x="313.3" y="228.1" transform="rotate(-90 313.3 228.1)">GND</text>
<text x="238" y="238.4">GND</text>
<text x="310.4" y="237.1">GND</text>
<text x="151.6" y="243.4">GND</text>
<text x="156.5" y="245.2">SW5</text>
<text x="156" y="247.8">RR Encoder</text>
<text x="138.9" y="252.6">BT3</text>
<text x="190.5" y="257.4">PWM</text>
<text x="190.5" y="259.9">+</text>
<text x="204.5" y="258.2">M5</text>
<text x="204.5" y="260.8">Dumping</text>
<text x="213.8" y="260.8">Servo</text>
<text x="220.2" y="260.8">(MG996R)</text>
<text x="174.5" y="265.3">BT3</text>
<text x="184.7" y="268.8">GND</text>
<text x="133.9" y="273.9">GND</text>
<text x="169.4" y="279">GND</text>
</g>
<g font-size="1.8" fill="#a90000">
<text x="211.4" y="26.4">1</text>
<text x="229.2" y="26.4">2</text>
<text x="220.7" y="36.3" transform="rotate(-90 220.7 36.3)">5</text>
<text x="106" y="59.4">5</text>
<text x="92.2" y="65.5" transform="rotate(-90 92.2 65.5)">1</text>
<text x="106" y="62">6</text>
<text x="106" y="64.5">8</text>
<text x="123.8" y="62">3</text>
<text x="123.8" y="64.5">2</text>
<text x="115.3" y="69.3" transform="rotate(-90 115.3 69.3)">1</text>
<text x="255" y="70.6" transform="rotate(-90 255 70.6)">2</text>
<text x="92.2" y="75.6" transform="rotate(-90 92.2 75.6)">2</text>
<text x="276.2" y="73.4">3</text>
<text x="229.8" y="81">25</text>
<text x="229.8" y="83.6">35</text>
<text x="276.2" y="78.5">4</text>
<text x="276.2" y="81">5</text>
<text x="229.8" y="86.1">24</text>
<text x="229.8" y="88.6">34</text>
<text x="229.8" y="91.2">26</text>
<text x="229.8" y="93.7">29</text>
<text x="106" y="96.3">5</text>
<text x="106" y="98.8">6</text>
<text x="106" y="101.3">8</text>
<text x="123.8" y="98.8">3</text>
<text x="123.8" y="101.3">2</text>
<text x="229.8" y="96.3">14</text>
<text x="229.8" y="98.8">16</text>
<text x="229.8" y="101.3">13</text>
<text x="275.5" y="100.1">21</text>
<text x="92.2" y="102.3" transform="rotate(-90 92.2 102.3)">1</text>
<text x="115.3" y="106.1" transform="rotate(-90 115.3 106.1)">1</text>
<text x="229.8" y="103.9">23</text>
<text x="229.8" y="106.4">27</text>
<text x="275.5" y="102.6">22</text>
<text x="275.5" y="105.2">17</text>
<text x="275.5" y="107.7">18</text>
<text x="92.2" y="112.5" transform="rotate(-90 92.2 112.5)">2</text>
<text x="229.8" y="109">28</text>
<text x="229.8" y="111.5">30</text>
<text x="275.5" y="110.2">20</text>
<text x="275.5" y="112.8">19</text>
<text x="229.8" y="114">31</text>
<text x="229.8" y="116.6">33</text>
<text x="229.8" y="119.1">36</text>
<text x="229.8" y="121.7">37</text>
<text x="229.8" y="124.2">10</text>
<text x="106" y="128">5</text>
<text x="106" y="130.6">6</text>
<text x="123.8" y="130.6">3</text>
<text x="229.8" y="126.7">11</text>
<text x="229.8" y="129.3">12</text>
<text x="230.4" y="131.8">8</text>
<text x="92.2" y="134.1" transform="rotate(-90 92.2 134.1)">1</text>
<text x="106" y="133.1">8</text>
<text x="115.3" y="137.9" transform="rotate(-90 115.3 137.9)">1</text>
<text x="123.8" y="133.1">2</text>
<text x="230.4" y="134.4">9</text>
<text x="230.4" y="136.9">6</text>
<text x="230.4" y="139.4">7</text>
<text x="276.2" y="139.4">1</text>
<text x="92.2" y="144.2" transform="rotate(-90 92.2 144.2)">2</text>
<text x="276.2" y="144.5">3</text>
<text x="276.2" y="147.1">2</text>
<text x="255" y="154.4" transform="rotate(-90 255 154.4)">1</text>
<text x="267.7" y="154.4" transform="rotate(-90 267.7 154.4)">5</text>
<text x="270.3" y="154.4" transform="rotate(-90 270.3 154.4)">4</text>
<text x="106" y="158.5">5</text>
<text x="106" y="161">6</text>
<text x="123.8" y="161">3</text>
<text x="92.2" y="164.5" transform="rotate(-90 92.2 164.5)">1</text>
<text x="106" y="163.6">8</text>
<text x="123.8" y="163.6">2</text>
<text x="115.3" y="168.3" transform="rotate(-90 115.3 168.3)">1</text>
<text x="92.2" y="174.7" transform="rotate(-90 92.2 174.7)">2</text>
<text x="154.2" y="178.8">C</text>
<text x="163.6" y="177.5" transform="rotate(-90 163.6 177.5)">VIN</text>
<text x="167" y="176.3">A</text>
<text x="166.9" y="181.4">B</text>
<text x="304.1" y="186.4">5</text>
<text x="304.1" y="189">6</text>
<text x="304.1" y="191.5">8</text>
<text x="321.9" y="189">3</text>
<text x="321.9" y="191.5">2</text>
<text x="154.2" y="197.9">C</text>
<text x="163.6" y="196.6" transform="rotate(-90 163.6 196.6)">VIN</text>
<text x="167" y="195.3">A</text>
<text x="290.3" y="192.5" transform="rotate(-90 290.3 192.5)">1</text>
<text x="313.4" y="196.3" transform="rotate(-90 313.4 196.3)">1</text>
<text x="166.9" y="200.4">B</text>
<text x="290.3" y="202.6" transform="rotate(-90 290.3 202.6)">2</text>
<text x="163.6" y="215.6" transform="rotate(-90 163.6 215.6)">VIN</text>
<text x="167" y="214.4">A</text>
<text x="166.9" y="219.5">B</text>
<text x="302.8" y="220.7">5</text>
<text x="289" y="226.8" transform="rotate(-90 289 226.8)">1</text>
<text x="302.8" y="223.3">6</text>
<text x="302.8" y="225.8">8</text>
<text x="320.6" y="223.3">3</text>
<text x="320.6" y="225.8">2</text>
<text x="312.2" y="230.6" transform="rotate(-90 312.2 230.6)">1</text>
<text x="163.6" y="235.9" transform="rotate(-90 163.6 235.9)">VIN</text>
<text x="166.9" y="239.8">B</text>
<text x="167" y="234.7">A</text>
<text x="289" y="236.9" transform="rotate(-90 289 236.9)">2</text>
<text x="188.5" y="256.3">1</text>
<text x="188.5" y="258.8">2</text>
<text x="188.5" y="261.4">3</text>
</g>
<g font-size="1.8" fill="#0000c2">
<text x="184.8" y="35.7">12V</text>
<text x="28.6" y="43.8">24V</text>
<text x="48.9" y="42.5">24V</text>
<text x="76.2" y="81.1">57BLR50-24-01-HG100</text>
<text x="80.8" y="79.1">STEPPERONLINE</text>
<text x="74.2" y="117.7">57BLR50-24-01-HG100</text>
<text x="78.7" y="115.7">STEPPERONLINE</text>
<text x="73.9" y="149.7">57BLR50-24-01-HG100</text>
<text x="78.5" y="147.7">STEPPERONLINE</text>
<text x="75.2" y="178.2">STEPPERONLINE</text>
<text x="70.6" y="180.2">57BLR50-24-01-HG100</text>
<text x="233.3" y="205.3">24V</text>
<text x="253.7" y="205.1">24V</text>
<text x="280.2" y="208.9">57BLR50-24-01-HG100</text>
<text x="284.7" y="206.9">STEPPERONLINE</text>
<text x="277.6" y="242.4">57BLR50-24-01-HG100</text>
<text x="282.2" y="240.4">STEPPERONLINE</text>
<text x="139.1" y="255.9">12V</text>
<text x="174.4" y="268.1">12V</text>
</g>
</svg>
